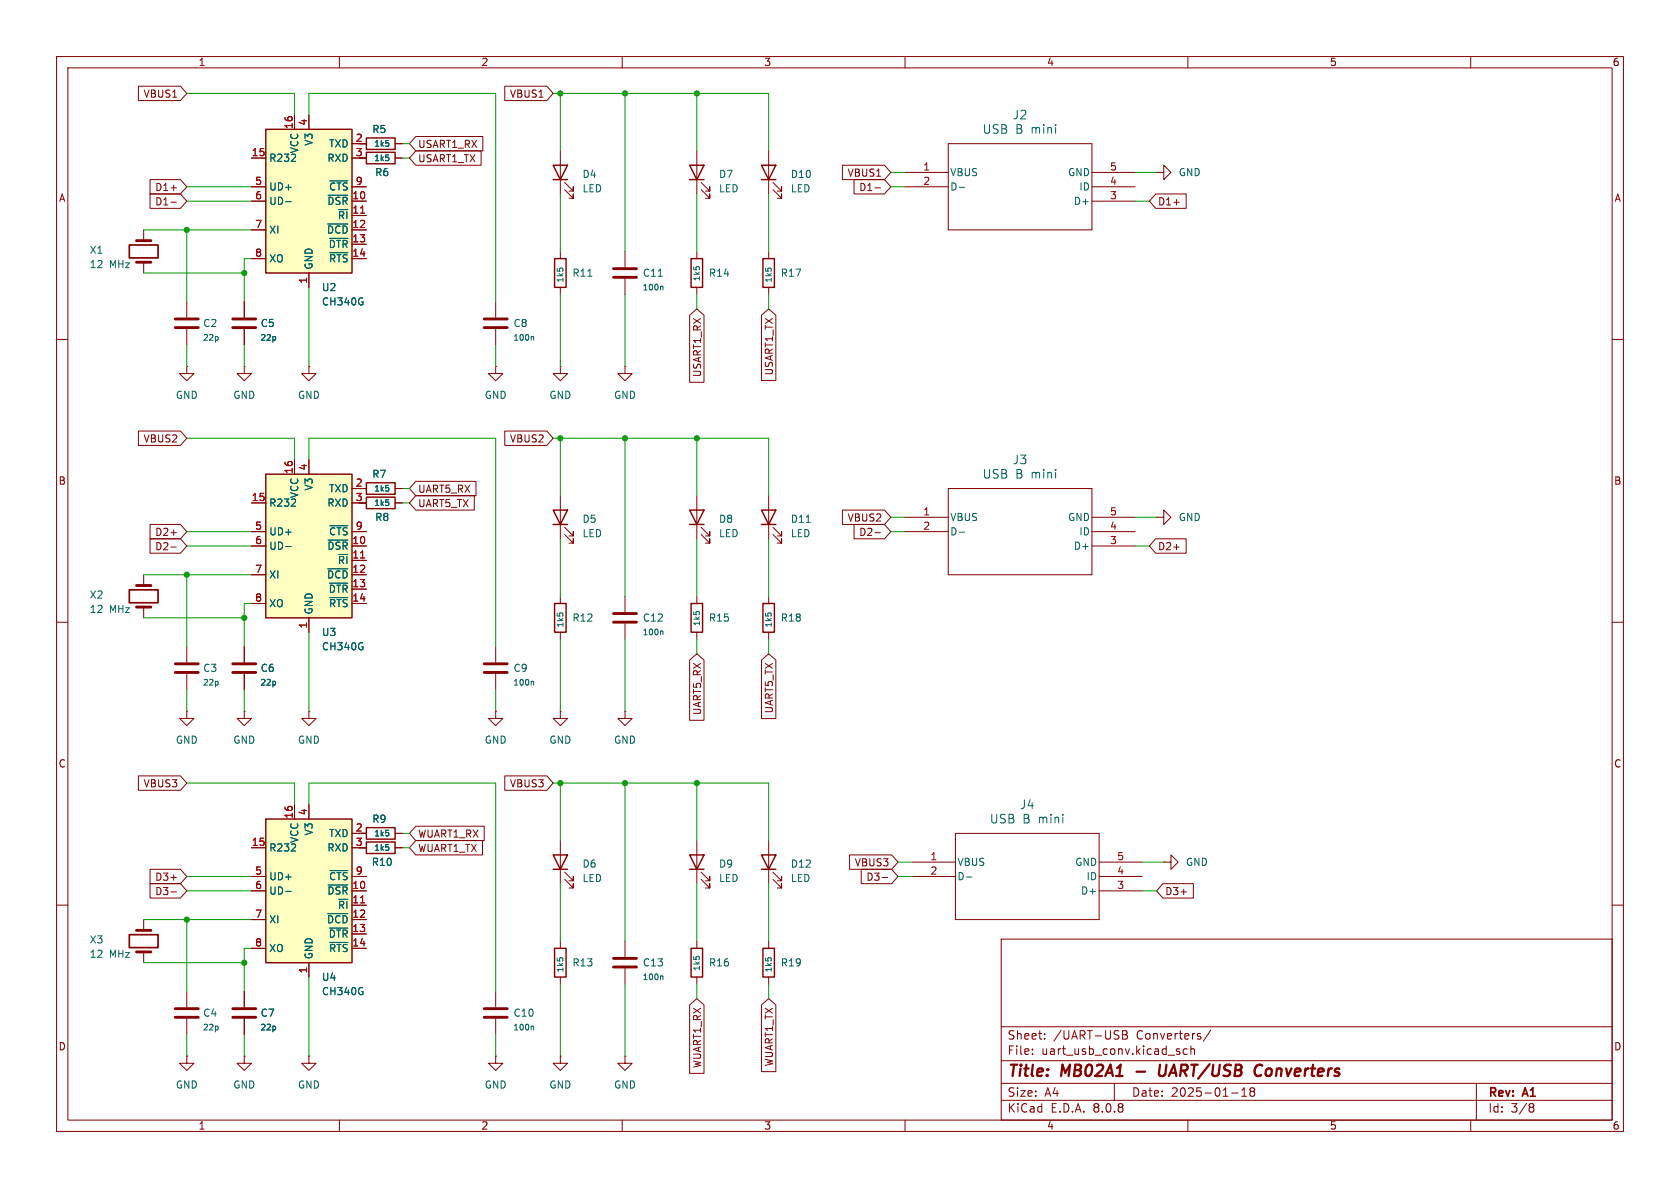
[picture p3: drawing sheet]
<svg xmlns="http://www.w3.org/2000/svg" width="297mm" height="210mm" viewBox="0 0 297 210" stroke-linecap="round" stroke-linejoin="round" font-family="sans-serif">
<g fill="none" stroke="#840000" stroke-width=".18">
<path d="M10 10h277v190h-277zM12 12h273v186h-273zM60 10v2M110 10v2M160 10v2M210 10v2M260 10v2M135.9 44.5v1.2M135.9 50.8v1.3M10 60h2M285 60h2M204.5 91.4h1.2v-1.2l1.3 1.2-1.3 1.3v-1.3"/>
<path d="M204.5 91.4h.1M10 110h2M285 110h2M33 125.7v1.3h1.3l-1.3 1.3-1.3-1.3h1.3M33 125.7h.1M10 160h2M177 166h108v32h-108zM285 160h2M60 198v2M110 198v2M160 198v2M177 194.5h108"/>
<path d="M177 191.5h108M177 187.5h108M177 181.5h108M182.5 186.3v.1M182.5 185.5v.1M184.7 183.6v.1M184.7 182.8v.1M197 191.5v3M198.5 182.2h.5l.2 .1v.3l-.2 .3a.4 .4 0 0 1 .3 .4 .4 .4 0 0 1-.3 .4h-.5zM198.5 182.9h.5M208.2 185.9l.3 .1 .1 .2-.2 .2h-.3M208.2 185.4l.3 .1"/>
<path d="M209.9 185.5l-.4-.1-.3 .3v.4l.1 .2h.6M210 198v2M210.5 185.5l.2-.1 .4 .1 .1 .9M210.5 184.9v1.5M214 182.1l-1.3 2M217.7 193.2h1.2M219.5 193.8h.9M219.5 192.7l.5-.4v1.5M221.2 192.9l-.2 .3v.5l.2 .1 .5-.1 .1-.2-.1-.4-.2-.2M221.2 192.9l-.2-.2 .2-.4 .5 .1 .1 .2-.3 .3M221.2 192.9h.3M260 198v2"/>
<path d="M261 191.5v6.5M270.6 195.1l.4 .1 .2 .2-.3 .3M270.6 195.7h.3M270.9 195.7l.2 .2 .1 .4-.2 .2-.4 .1"/>
</g>
<path d="M200.9 189.4h1.5M205.1 188.2l-.2 1.6 .1 .3a.66 .66 0 0 0 .9-.1M221.9 189.9a.67 .67 0 0 0 1 .1M223.1 188.4a.73 .73 0 0 0-1.1 .3" fill="none" stroke="#840000" stroke-width=".4"/>
<path d="M134.9 45.7h2v5.1h-2z" fill="none" stroke="#840000" stroke-width=".25"/>
<path d="M47 144.8h15.2v25.4h-15.2z" fill="#ffffc2"/>
<g fill="none" stroke="#840000" stroke-width=".25">
<path d="M97.8 29.2h2.5l-1.2 2.6zM97.8 31.8h2.5M121.9 29.2h2.6l-1.3 2.6zM121.9 31.8h2.6M98 45.7h2.1v5.1h-2.1zM122.2 45.7h2v5.1h-2zM64.8 85.3h5v2.1h-5zM97.8 90.2h2.5l-1.2 2.5zM97.8 92.7h2.5M121.9 90.2h2.6l-1.3 2.5zM121.9 92.7h2.6M98 106.7h2.1v5.1h-2.1z"/>
<path d="M122.2 106.7h2v5.1h-2zM134.9 106.7h2v5.1h-2zM47 144.8h15.2v25.4h-15.2zM64.8 146.3h5v2h-5zM64.8 148.8h5v2.1h-5zM121.9 151.1h2.6l-1.3 2.6zM121.9 153.7h2.6M134.6 151.1h2.6l-1.3 2.6zM134.6 153.7h2.6M98 167.6h2.1v5.1h-2.1zM134.9 167.6h2v5.1h-2z"/>
</g>
<g fill="none" stroke="#840000" stroke-width=".18">
<path d="M99.1 26.7v7.6M99.8 33.5l1.5 1.6v-.8v.8h-.7M99.8 32.3l1.5 1.5v-.8v.8h-.7M123.2 26.7v7.6M124 33.5l1.5 1.6v-.8v.8h-.8M124 32.3l1.5 1.5v-.8v.8h-.8M87.6 53.3v2.8M87.6 58.2v2.8M99.1 44.5v1.2M99.1 50.8v1.3M110.5 44.5v2.7M110.5 49.3v2.8"/>
<path d="M123.2 44.5v1.2M123.2 50.8v1.3M87.6 64.8v1.2h1.3l-1.3 1.3-1.2-1.3h1.2M87.6 64.8h.1M99.1 64.8v1.2h1.2l-1.2 1.3-1.3-1.3h1.3M99.1 64.8h.1M110.5 64.8v1.2h1.3l-1.3 1.3-1.3-1.3h1.3M110.5 64.8h.1M63.5 86.4h1.3M69.8 86.4h1.3M99.1 87.6v7.7M99.8 94.5l1.5 1.5v-.7v.7h-.7"/>
<path d="M99.8 93.2l1.5 1.5v-.7v.7h-.7M123.2 87.6v7.7M124 94.5l1.5 1.5v-.7v.7h-.8M124 93.2l1.5 1.5v-.7v.7h-.8M25.4 101.6v1.9M25.4 107.3v1.9M87.6 114.3v2.8M87.6 119.1v2.8M99.1 105.4v1.3M99.1 111.8v1.2M110.5 105.4v2.8M110.5 110.2v2.8"/>
<path d="M123.2 105.4v1.3M123.2 111.8v1.2M135.9 105.4v1.3M135.9 111.8v1.2M54.6 125.7v1.3h1.3l-1.3 1.3-1.3-1.3h1.3M54.6 125.7h.1M87.6 125.7v1.3h1.3l-1.3 1.3-1.2-1.3h1.2M87.6 125.7h.1M99.1 125.7v1.3h1.2l-1.2 1.3-1.3-1.3h1.3M99.1 125.7h.1M110.5 125.7v1.3h1.3l-1.3 1.3-1.3-1.3h1.3M110.5 125.7h.1"/>
<path d="M44.4 157.5h2.6M44.4 149.9h2.6M44.4 154.9h2.6M52.1 142.2v2.6M54.6 142.2v2.6M62.2 157.5h2.6M62.2 149.9h2.6M62.2 147.3h2.6M62.2 154.9h2.6M69.8 149.9h1.3M69.8 147.3h1.3M123.2 148.6v7.6"/>
<path d="M124 155.4l1.5 1.6v-.8v.8h-.8M124 154.2l1.5 1.5v-.8v.8h-.8M135.9 148.6v7.6M136.7 155.4l1.5 1.6v-.8v.8h-.8M136.7 154.2l1.5 1.5v-.8v.8h-.8M25.4 162.6v1.9M25.4 168.3v1.9M33 175.3v2.8M43.2 175.3v2.8M44.4 162.6h2.6M44.4 167.6h2.6M54.6 170.2v2.5"/>
<path d="M62.2 160h2.6M62.2 162.6h2.6M62.2 165.1h2.6M62.2 167.6h2.6M87.6 175.3v2.8M99.1 166.4v1.2M99.1 172.7v1.3M110.5 166.4v2.8M110.5 171.2v2.8M135.9 166.4v1.2M135.9 172.7v1.3M33 186.7v1.3h1.3l-1.3 1.2-1.3-1.2h1.3"/>
<path d="M33 186.7h.1M33 180.1v2.8M43.2 186.7v1.3h1.2l-1.2 1.2-1.3-1.2h1.3M43.2 186.7h.1M43.2 180.1v2.8M54.6 186.7v1.3h1.3l-1.3 1.2-1.3-1.2h1.3M54.6 186.7h.1M87.6 180.1v2.8M99.1 186.7v1.3h1.2l-1.2 1.2-1.3-1.2h1.3M99.1 186.7h.1M110.5 186.7v1.3h1.3l-1.3 1.2-1.3-1.2h1.3M110.5 186.7h.1"/>
</g>
<g fill="none" stroke="#006464" stroke-width=".18">
<path d="M94.1 59.5l.2 .1v.6M103.9 48.8h.8M116.4 48.8h.7M116.9 50.6l.3 .1v.6M116.9 111.5l.3 .2v.5M94.1 120.4l.2 .2v.5M50.5 157.6h1M58 156.4h3.5M58.3 153.9h3.2M57.9 161.5h3.6M58.2 164.1h3.3M58.3 166.6h3.2"/>
<path d="M116.9 172.5l.3 .1v.6M94.1 181.4l.2 .1v.6"/>
</g>
<path d="M63.7 159.6h.8" fill="none" stroke="#a90000" stroke-width=".18"/>
<path d="M22.9 104.3h5v2.3h-5zM22.9 165.2h5v2.3h-5z" fill="none" stroke="#840000" stroke-width=".3"/>
<g fill="none" stroke="#840000" stroke-width=".51">
<path d="M85.6 57.9h4.1M85.6 56.4h4.1M108.5 49h4M108.5 47.5h4M24.1 107.3h2.6M24.1 103.5h2.6M85.6 118.9h4.1M85.6 117.3h4.1M108.5 110h4M108.5 108.5h4M24.1 168.3h2.6M24.1 164.5h2.6"/>
<path d="M31 179.8h4.1M31 178.3h4.1M41.1 179.8h4.1M41.1 178.3h4.1M85.6 179.8h4.1M85.6 178.3h4.1M108.5 170.9h4M108.5 169.4h4"/>
</g>
<path d="M47 83.8h15.2v25.4h-15.2z" fill="#ffffc2"/>
<path d="M64.8 26.9h5v2.1h-5zM64.8 24.4h5v2h-5zM47 83.8h15.2v25.4h-15.2zM64.8 87.9h5v2h-5zM97.8 151.1h2.5l-1.2 2.6zM97.8 153.7h2.5M122.2 167.6h2v5.1h-2z" fill="none" stroke="#840000" stroke-width=".25"/>
<g fill="none" stroke="#840000" stroke-width=".18">
<path d="M63.5 27.9h1.3M63.5 25.4h1.3M69.8 27.9h1.3M69.8 25.4h1.3M44.4 96.5h2.6M44.4 88.9h2.6M44.4 94h2.6M52.1 81.3v2.5M54.6 81.3v2.5M62.2 96.5h2.6M62.2 99.1h2.6M62.2 88.9h2.6"/>
<path d="M62.2 86.4h2.6M62.2 94h2.6M69.8 88.9h1.3M33 114.3v2.8M33 119.1v2.8M43.2 114.3v2.8M43.2 119.1v2.8M44.4 101.6h2.6M44.4 106.7h2.6M54.6 109.2v2.6M62.2 101.6h2.6M62.2 104.1h2.6"/>
<path d="M62.2 106.7h2.6M43.2 125.7v1.3h1.2l-1.2 1.3-1.3-1.3h1.3M43.2 125.7h.1M99.1 148.6v7.6M99.8 155.4l1.5 1.6v-.8v.8h-.7M99.8 154.2l1.5 1.5v-.8v.8h-.7M161.3 152.4h7.6M161.3 154.9h7.6M168.9 147.3h25.4v15.3h-25.4zM194.3 152.4h7.6M194.3 154.9h7.6M194.3 157.5h7.6"/>
<path d="M205.7 152.4h1.3v-1.3l1.3 1.3-1.3 1.3v-1.3M205.7 152.4h.1M123.2 166.4v1.2M123.2 172.7v1.3M87.6 186.7v1.3h1.3l-1.3 1.2-1.2-1.2h1.2M87.6 186.7h.1"/>
</g>
<path d="M50.5 96.6h1M58 95.5h3.5M58.3 92.9h3.2M57.9 100.6h3.6M58.2 103.1h3.3M58.3 105.6h3.2M170.8 155h1" fill="none" stroke="#006464" stroke-width=".18"/>
<path d="M63.7 98.6h.8" fill="none" stroke="#a90000" stroke-width=".18"/>
<path d="M31 118.9h4.1M31 117.3h4.1M41.1 118.9h4.1M41.1 117.3h4.1" fill="none" stroke="#840000" stroke-width=".51"/>
<path d="M47 22.9h15.2v25.4h-15.2z" fill="#ffffc2"/>
<path d="M47 22.9h15.2v25.4h-15.2zM134.6 29.2h2.6l-1.3 2.6zM134.6 31.8h2.6M134.6 90.2h2.6l-1.3 2.5zM134.6 92.7h2.6" fill="none" stroke="#840000" stroke-width=".25"/>
<g fill="none" stroke="#840000" stroke-width=".18">
<path d="M24.5 15.2h7.4l1.1 1.3-1.1 1.3h-7.4zM89.2 15.2h7.5l1.1 1.3-1.1 1.3h-7.5zM26.5 34.3h5.4l1.1 1.3-1.1 1.2h-5.4zM26.5 31.7h5.4l1.1 1.3-1.1 1.3h-5.4zM30.2 35.7h1M30.2 33.2h1M44.4 35.6h2.6M44.4 27.9h2.6M44.4 33h2.6M52.1 20.3v2.6M54.6 20.3v2.6M62.2 35.6h2.6"/>
<path d="M62.2 38.1h2.6M62.2 27.9h2.6M62.2 25.4h2.6M62.2 33h2.6M69.8 27.9h1.3M69.8 25.4h1.3M73.5 26.7h11.6v2.5h-11.6l-1.1-1.3zM73.5 24.1h11.9v2.6h-11.9l-1.1-1.3zM135.9 26.7v7.6M136.7 33.5l1.5 1.6v-.8v.8h-.8M136.7 32.3l1.5 1.5v-.8v.8h-.8M148.9 29.2h7.5l1.1 1.3-1.1 1.3h-7.5z"/>
<path d="M151 31.7h5.4l1.1 1.3-1.1 1.3h-5.4zM154.7 33.2h.9M160 33h7.6M160 30.5h7.6M167.6 25.4h25.4v15.2h-25.4zM193 35.6h7.7M193 33h7.7M193 30.5h7.7M204.3 34.3h5.4v2.5h-5.4l-1.1-1.2zM204.5 30.5h1.2v-1.3l1.3 1.3-1.3 1.3v-1.3M204.5 30.5h.1M207.5 35.7h1"/>
<path d="M25.4 40.6v1.9M25.4 46.4v1.9M33 53.3v2.8M33 58.2v2.8M43.2 53.3v2.8M43.2 58.2v2.8M44.4 40.6h2.6M44.4 45.7h2.6M54.6 48.3v2.5M62.2 40.6h2.6M62.2 43.2h2.6M62.2 45.7h2.6"/>
<path d="M121.9 55.7l1.3-1.1 1.3 1.1v11.9h-2.6zM134.6 55.7l1.3-1.1 1.3 1.1v11.6h-2.6zM24.5 76.2h7.4l1.1 1.3-1.1 1.2h-7.4zM33 64.8v1.2h1.3l-1.3 1.3-1.3-1.3h1.3M33 64.8h.1M43.2 64.8v1.2h1.2l-1.2 1.3-1.3-1.3h1.3M43.2 64.8h.1M54.6 64.8v1.2h1.3l-1.3 1.3-1.3-1.3h1.3M54.6 64.8h.1M89.2 76.2h7.5l1.1 1.3-1.1 1.2h-7.5zM26.5 95.2h5.4l1.1 1.3-1.1 1.3h-5.4zM26.5 92.7h5.4l1.1 1.3-1.1 1.3h-5.4z"/>
<path d="M30.2 96.7h1M30.2 94.2h1M44.4 94h2.6M44.4 96.5h2.6M44.4 88.9h2.6M52.1 81.3v2.5M54.6 81.3v2.5M62.2 86.4h2.6M62.2 94h2.6M62.2 96.5h2.6M62.2 99.1h2.6M62.2 88.9h2.6"/>
<path d="M69.8 86.4h1.3M69.8 88.9h1.3M73.5 87.6h10.3v2.6h-10.3l-1.1-1.3zM73.5 85.1h10.6v2.5h-10.6l-1.1-1.2zM135.9 87.6v7.7M136.7 94.5l1.5 1.5v-.7v.7h-.8M136.7 93.2l1.5 1.5v-.7v.7h-.8M148.9 90.2h7.5l1.1 1.2-1.1 1.3h-7.5zM151 92.7h5.4l1.1 1.3-1.1 1.3h-5.4zM154.7 94.2h.9M160 91.4h7.6M160 94h7.6"/>
<path d="M167.6 86.4h25.4v15.2h-25.4zM193 91.4h7.7M193 94h7.7M193 96.5h7.7M204.3 95.2h5.4v2.6h-5.4l-1.1-1.3zM207.5 96.7h1M43.2 114.3v2.8M43.2 119.1v2.8M44.4 101.6h2.6M44.4 106.7h2.6M54.6 109.2v2.6M62.2 101.6h2.6"/>
<path d="M62.2 104.1h2.6M62.2 106.7h2.6M121.9 116.7l1.3-1.1 1.3 1.1v10.6h-2.6zM134.6 116.7l1.3-1.1 1.3 1.1v10.3h-2.6zM24.5 137.2h7.4l1.1 1.2-1.1 1.3h-7.4zM89.2 137.2h7.5l1.1 1.2-1.1 1.3h-7.5zM26.5 153.7h5.4l1.1 1.2-1.1 1.3h-5.4zM26.5 156.2h5.4l1.1 1.3-1.1 1.3h-5.4zM30.2 155.1h1M30.2 157.7h1M44.4 157.5h2.6M44.4 149.9h2.6"/>
<path d="M44.4 154.9h2.6M52.1 142.2v2.6M54.6 142.2v2.6M62.2 157.5h2.6M62.2 149.9h2.6M62.2 147.3h2.6M62.2 154.9h2.6M69.8 149.9h1.3M69.8 147.3h1.3M73.5 148.6h11.8v2.5h-11.8l-1.1-1.2zM73.5 146h12.1v2.6h-12.1l-1.1-1.3zM150.2 151.1h7.4l1.1 1.3-1.1 1.3h-7.4z"/>
<path d="M152.3 153.7h5.3l1.1 1.2-1.1 1.3h-5.3zM156 155.1h.9M205.6 156.2h5.4v2.6h-5.4l-1.1-1.3zM208.8 157.7h.9M43.2 175.3v2.8M44.4 162.6h2.6M44.4 167.6h2.6M54.6 170.2v2.5M62.2 160h2.6M62.2 162.6h2.6M62.2 165.1h2.6M62.2 167.6h2.6"/>
<path d="M121.9 177.6l1.3-1.1 1.3 1.1v12.1h-2.6zM134.6 177.6l1.3-1.1 1.3 1.1v11.8h-2.6zM43.2 180.1v2.8"/>
</g>
<g fill="none" stroke="#006464" stroke-width=".18">
<path d="M50.5 35.7h1M57.9 39.6h3.6M58 34.5h3.5M58.3 32h3.2M169.6 33.1h.9M58.2 42.1h3.3M58.3 44.7h3.2M50.5 96.6h1M58 95.5h3.5M58.3 92.9h3.2M142.5 92.3h.8M169.6 94.1h.9"/>
<path d="M57.9 100.6h3.6M58.2 103.1h3.3M58.3 105.6h3.2M50.5 157.6h1M58 156.4h3.5M58.3 153.9h3.2M57.9 161.5h3.6M58.2 164.1h3.3M58.3 166.6h3.2"/>
</g>
<path d="M63.7 37.7h.8M63.7 98.6h.8M63.7 159.6h.8" fill="none" stroke="#a90000" stroke-width=".18"/>
<path d="M24.1 46.4h2.6M24.1 42.5h2.6M31 57.9h4.1M31 56.4h4.1M41.1 57.9h4.1M41.1 56.4h4.1" fill="none" stroke="#840000" stroke-width=".51"/>
<path d="M22.9 43.3h5v2.3h-5z" fill="none" stroke="#840000" stroke-width=".3"/>
<g fill="none" stroke="#009600" stroke-width=".18">
<path d="M33 16.5h19.1v3.8M97.8 16.5h38.1v10.2M99.1 16.5v10.2M110.5 16.5v28M123.2 16.5v10.2M33 33h11.4M33 35.6h11.4M54.6 20.3v-3.8h33v36.8M63.5 25.4h1.3M63.5 27.9h1.3M71.1 25.4h1.3M71.1 27.9h1.3"/>
<path d="M99.1 34.3v10.2M123.2 34.3v10.2M135.9 34.3v10.2M157.5 33h2.5M157.5 30.5h2.5M200.7 35.6h2.5M200.7 30.5h3.8M25.4 40.6h19M25.4 48.3h17.8M33 40.6v12.7M44.4 45.7h-1.2v7.6M54.6 50.8v14"/>
<path d="M99.1 52.1v12.7M110.5 52.1v12.7M123.2 52.1v2.5M135.9 52.1v2.5M33 77.5h19.1v3.8M33 61v3.8M43.2 61v3.8M87.6 61v3.8M97.8 77.5h38.1v10.1M99.1 77.5v10.1M110.5 77.5v27.9M123.2 77.5v10.1"/>
<path d="M33 96.5h11.4M33 94h11.4M54.6 81.3v-3.8h33v36.8M63.5 88.9h1.3M63.5 86.4h1.3M71.1 88.9h1.3M71.1 86.4h1.3M99.1 95.3v10.1M123.2 95.3v10.1M135.9 95.3v10.1M157.5 91.4h2.5M157.5 94h2.5"/>
<path d="M200.7 91.4h3.8M200.7 96.5h2.5M25.4 109.2h17.8M25.4 101.6h19M33 101.6v12.7M44.4 106.7h-1.2v7.6M54.6 111.8v13.9M99.1 113v12.7M110.5 113v12.7M123.2 113v2.6M135.9 113v2.6M33 138.4h19.1v3.8"/>
<path d="M33 121.9v3.8M43.2 121.9v3.8M87.6 121.9v3.8M97.8 138.4h38.1v10.2M99.1 138.4v10.2M110.5 138.4v28M123.2 138.4v10.2M33 154.9h11.4M33 157.5h11.4M54.6 142.2v-3.8h33v36.9M63.5 147.3h1.3M63.5 149.9h1.3"/>
<path d="M71.1 147.3h1.3M71.1 149.9h1.3M99.1 156.2v10.2M123.2 156.2v10.2M135.9 156.2v10.2M158.7 152.4h2.6M158.7 154.9h2.6M201.9 152.4h3.8M201.9 157.5h2.6M25.4 162.6h19M25.4 170.2h17.8M33 162.6v12.7"/>
<path d="M44.4 167.6h-1.2v7.7M54.6 172.7v14M99.1 174v12.7M110.5 174v12.7M123.2 174v2.5M135.9 174v2.5M33 182.9v3.8M43.2 182.9v3.8M87.6 182.9v3.8"/>
</g>
<g fill="#009600" stroke="#009600" stroke-width=".18">
<circle cx="99.1" cy="77.5" r=".46"/>
<circle cx="110.5" cy="77.5" r=".46"/>
<circle cx="123.2" cy="77.5" r=".46"/>
<circle cx="99.1" cy="16.5" r=".46"/>
<circle cx="110.5" cy="16.5" r=".46"/>
<circle cx="43.2" cy="109.2" r=".46"/>
<circle cx="33" cy="101.6" r=".46"/>
<circle cx="99.1" cy="138.4" r=".46"/>
<circle cx="110.5" cy="138.4" r=".46"/>
<circle cx="123.2" cy="138.4" r=".46"/>
<circle cx="43.2" cy="48.3" r=".46"/>
<circle cx="33" cy="40.6" r=".46"/>
<circle cx="123.2" cy="16.5" r=".46"/>
<circle cx="33" cy="162.6" r=".46"/>
<circle cx="43.2" cy="170.2" r=".46"/>
</g>
<g font-size="2.8" fill="#840000">
<text x="178" y="190.9">Title:</text>
<text x="187.7" y="190.9">MB02A1</text>
<text x="206.5" y="190.9">UART/USB</text>
<text x="224.2" y="190.9">Converters</text>
</g>
<g font-size="2.1" fill="#006464">
<text x="173.6" y="23.9">USB</text>
<text x="179" y="21.3">J2</text>
<text x="179.5" y="23.9">B mini</text>
<text x="179" y="82.3">J3</text>
<text x="173.6" y="84.8">USB</text>
<text x="179.5" y="84.8">B mini</text>
<text x="180.2" y="143.2">J4</text>
<text x="174.9" y="145.8">USB</text>
<text x="180.8" y="145.8">B mini</text>
</g>
<g font-size="2.1" fill="#840000">
<text x="178" y="184">Sheet:</text>
<text x="186.2" y="184">/UART-USB</text>
<text x="201" y="184">Converters/</text>
<text x="178" y="186.7">File:</text>
<text x="184.1" y="186.7">uart_usb_conv.kicad_sch</text>
<text x="178" y="196.9">KiCad</text>
<text x="178" y="194.1">Size:</text>
<text x="184.7" y="194.1">A4</text>
<text x="185.7" y="196.9">E.D.A.</text>
<text x="193.3" y="196.9">8.0.8</text>
<text x="200" y="194.1">Date:</text>
<text x="207" y="194.1">2025-01-18</text>
<text x="263" y="194.3">Rev:</text>
<text x="263" y="196.9">Id:</text>
<text x="267.1" y="196.9">3/8</text>
<text x="269.4" y="194.3">A1</text>
</g>
<g font-size="1.8" fill="#840000">
<text x="35" y="11.9">1</text>
<text x="85" y="11.9">2</text>
<text x="135" y="11.9">3</text>
<text x="185" y="11.9">4</text>
<text x="235" y="11.9">5</text>
<text x="285" y="11.9">6</text>
<text x="25.3" y="17.5">VBUS1</text>
<text x="90" y="17.5">VBUS1</text>
<text x="73.8" y="28.9">USART1_TX</text>
<text x="73.8" y="26.4">USART1_RX</text>
<text x="10.3" y="35.9">A</text>
<text x="27.3" y="34">D1+</text>
<text x="149.7" y="31.4">VBUS1</text>
<text x="151.8" y="34">D1-</text>
<text x="285.3" y="35.9">A</text>
<text x="27.3" y="36.5">D1-</text>
<text x="204.6" y="36.5">D1+</text>
<text x="124.1" y="66.8" transform="rotate(-90 124.1 66.8)">USART1_RX</text>
<text x="136.8" y="66.5" transform="rotate(-90 136.8 66.5)">USART1_TX</text>
<text x="25.3" y="78.4">VBUS2</text>
<text x="90" y="78.4">VBUS2</text>
<text x="10.3" y="85.9">B</text>
<text x="73.8" y="89.9">UART5_TX</text>
<text x="73.8" y="87.3">UART5_RX</text>
<text x="285.3" y="85.9">B</text>
<text x="27.3" y="94.9">D2+</text>
<text x="149.7" y="92.4">VBUS2</text>
<text x="151.8" y="94.9">D2-</text>
<text x="27.3" y="97.5">D2-</text>
<text x="204.6" y="97.5">D2+</text>
<text x="124.1" y="126.5" transform="rotate(-90 124.1 126.5)">UART5_RX</text>
<text x="136.8" y="126.2" transform="rotate(-90 136.8 126.2)">UART5_TX</text>
<text x="10.3" y="135.9">C</text>
<text x="285.3" y="135.9">C</text>
<text x="25.3" y="139.4">VBUS3</text>
<text x="90" y="139.4">VBUS3</text>
<text x="73.8" y="148.3">WUART1_RX</text>
<text x="27.3" y="155.9">D3+</text>
<text x="73.8" y="150.8">WUART1_TX</text>
<text x="151" y="153.4">VBUS3</text>
<text x="153.1" y="155.9">D3-</text>
<text x="27.3" y="158.4">D3-</text>
<text x="205.9" y="158.4">D3+</text>
<text x="10.3" y="185.9">D</text>
<text x="285.3" y="185.9">D</text>
<text x="124.1" y="188.9" transform="rotate(-90 124.1 188.9)">WUART1_RX</text>
<text x="136.8" y="188.6" transform="rotate(-90 136.8 188.6)">WUART1_TX</text>
<text x="35" y="199.9">1</text>
<text x="85" y="199.9">2</text>
<text x="135" y="199.9">3</text>
<text x="185" y="199.9">4</text>
<text x="235" y="199.9">5</text>
<text x="285" y="199.9">6</text>
</g>
<g font-size="1.8" fill="#a90000">
<text x="51.8" y="22.9" transform="rotate(-90 51.8 22.9)">16</text>
<text x="54.4" y="22.3" transform="rotate(-90 54.4 22.3)">4</text>
<text x="44.4" y="27.7">15</text>
<text x="62.8" y="25.1">2</text>
<text x="62.8" y="27.7">3</text>
<text x="45" y="32.8">5</text>
<text x="45" y="35.3">6</text>
<text x="62.2" y="35.3">10</text>
<text x="62.8" y="32.8">9</text>
<text x="163.1" y="30.2">1</text>
<text x="163.1" y="32.8">2</text>
<text x="196.1" y="35.3">3</text>
<text x="196.1" y="32.8">4</text>
<text x="196.1" y="30.2">5</text>
<text x="45" y="40.4">7</text>
<text x="62.2" y="37.8">11</text>
<text x="62.2" y="40.4">12</text>
<text x="45" y="45.5">8</text>
<text x="62.2" y="42.9">13</text>
<text x="62.2" y="45.5">14</text>
<text x="54.4" y="50.2" transform="rotate(-90 54.4 50.2)">1</text>
<text x="51.8" y="83.9" transform="rotate(-90 51.8 83.9)">16</text>
<text x="54.4" y="83.3" transform="rotate(-90 54.4 83.3)">4</text>
<text x="44.4" y="88.6">15</text>
<text x="62.8" y="86.1">2</text>
<text x="62.8" y="88.6">3</text>
<text x="45" y="93.7">5</text>
<text x="62.8" y="93.7">9</text>
<text x="163.1" y="91.2">1</text>
<text x="163.1" y="93.7">2</text>
<text x="196.1" y="93.7">4</text>
<text x="196.1" y="91.2">5</text>
<text x="45" y="96.3">6</text>
<text x="45" y="101.3">7</text>
<text x="62.2" y="96.3">10</text>
<text x="62.2" y="98.8">11</text>
<text x="62.2" y="101.3">12</text>
<text x="196.1" y="96.3">3</text>
<text x="45" y="106.4">8</text>
<text x="62.2" y="103.9">13</text>
<text x="62.2" y="106.4">14</text>
<text x="54.4" y="111.2" transform="rotate(-90 54.4 111.2)">1</text>
<text x="44.4" y="149.6">15</text>
<text x="51.8" y="144.8" transform="rotate(-90 51.8 144.8)">16</text>
<text x="54.4" y="144.2" transform="rotate(-90 54.4 144.2)">4</text>
<text x="62.8" y="147.1">2</text>
<text x="62.8" y="149.6">3</text>
<text x="45" y="154.7">5</text>
<text x="62.8" y="154.7">9</text>
<text x="164.4" y="152.1">1</text>
<text x="164.4" y="154.7">2</text>
<text x="197.4" y="154.7">4</text>
<text x="197.4" y="152.1">5</text>
<text x="45" y="157.2">6</text>
<text x="62.2" y="157.2">10</text>
<text x="62.2" y="159.8">11</text>
<text x="197.4" y="157.2">3</text>
<text x="45" y="162.3">7</text>
<text x="45" y="167.4">8</text>
<text x="62.2" y="162.3">12</text>
<text x="62.2" y="164.8">13</text>
<text x="62.2" y="167.4">14</text>
<text x="54.4" y="172.2" transform="rotate(-90 54.4 172.2)">1</text>
</g>
<g font-size="1.8" fill="#006464">
<text x="65.7" y="23.7">R5</text>
<text x="47.5" y="28.8">R232</text>
<text x="52.9" y="27.2" transform="rotate(-90 52.9 27.2)">VCC</text>
<text x="55.5" y="25.9" transform="rotate(-90 55.5 25.9)">V3</text>
<text x="57.8" y="28.8">RXD</text>
<text x="58.1" y="26.3">TXD</text>
<text x="47.5" y="33.9">UD+</text>
<text x="58.1" y="33.9">~{CTS}</text>
<text x="66.2" y="31.3">R6</text>
<text x="102.9" y="31.7">D4</text>
<text x="102.9" y="34.2">LED</text>
<text x="127" y="31.7">D7</text>
<text x="127" y="34.2">LED</text>
<text x="139.7" y="34.2">LED</text>
<text x="139.7" y="31.7">D10</text>
<text x="167.9" y="31.3">VBUS</text>
<text x="167.9" y="33.9">D-</text>
<text x="188.7" y="31.3">GND</text>
<text x="190.7" y="33.9">ID</text>
<text x="208.3" y="31.3">GND</text>
<text x="47.5" y="36.4">UD-</text>
<text x="47.5" y="41.5">XI</text>
<text x="57.7" y="41.5">~{DCD}</text>
<text x="57.8" y="36.4">~{DSR}</text>
<text x="59.6" y="39">~{RI}</text>
<text x="189.7" y="36.4">D+</text>
<text x="15.8" y="45.1">X1</text>
<text x="15.8" y="47.6">12</text>
<text x="19.3" y="47.6">MHz</text>
<text x="47.5" y="46.6">XO</text>
<text x="55.5" y="47.8" transform="rotate(-90 55.5 47.8)">GND</text>
<text x="58" y="44">~{DTR}</text>
<text x="58.1" y="46.6">~{RTS}</text>
<text x="56.8" y="51.7">U2</text>
<text x="101.1" y="49.1">R11</text>
<text x="113.5" y="49.1">C11</text>
<text x="125.2" y="49.1">R14</text>
<text x="137.9" y="49.1">R17</text>
<text x="35.8" y="58">C2</text>
<text x="46" y="58">C5</text>
<text x="56.8" y="54.2">CH340G</text>
<text x="90.7" y="58">C8</text>
<text x="31" y="70.7">GND</text>
<text x="41.1" y="70.7">GND</text>
<text x="52.6" y="70.7">GND</text>
<text x="85.6" y="70.7">GND</text>
<text x="97" y="70.7">GND</text>
<text x="108.5" y="70.7">GND</text>
<text x="47.5" y="89.8">R232</text>
<text x="52.9" y="88.2" transform="rotate(-90 52.9 88.2)">VCC</text>
<text x="55.5" y="86.8" transform="rotate(-90 55.5 86.8)">V3</text>
<text x="57.8" y="89.8">RXD</text>
<text x="58.1" y="87.2">TXD</text>
<text x="65.7" y="84.7">R7</text>
<text x="47.5" y="94.8">UD+</text>
<text x="58.1" y="94.8">~{CTS}</text>
<text x="66.2" y="92.3">R8</text>
<text x="102.9" y="92.6">D5</text>
<text x="102.9" y="95.2">LED</text>
<text x="127" y="92.6">D8</text>
<text x="127" y="95.2">LED</text>
<text x="139.7" y="95.2">LED</text>
<text x="139.7" y="92.6">D11</text>
<text x="167.9" y="92.3">VBUS</text>
<text x="167.9" y="94.8">D-</text>
<text x="188.7" y="92.3">GND</text>
<text x="190.7" y="94.8">ID</text>
<text x="208.3" y="92.3">GND</text>
<text x="47.5" y="97.4">UD-</text>
<text x="57.8" y="97.4">~{DSR}</text>
<text x="59.6" y="99.9">~{RI}</text>
<text x="189.7" y="97.4">D+</text>
<text x="15.8" y="106">X2</text>
<text x="47.5" y="102.5">XI</text>
<text x="47.5" y="107.5">XO</text>
<text x="57.7" y="102.5">~{DCD}</text>
<text x="58" y="105">~{DTR}</text>
<text x="58.1" y="107.5">~{RTS}</text>
<text x="15.8" y="108.6">12</text>
<text x="19.3" y="108.6">MHz</text>
<text x="55.5" y="108.7" transform="rotate(-90 55.5 108.7)">GND</text>
<text x="56.8" y="112.6">U3</text>
<text x="101.1" y="110.1">R12</text>
<text x="113.5" y="110.1">C12</text>
<text x="125.2" y="110.1">R15</text>
<text x="137.9" y="110.1">R18</text>
<text x="35.8" y="119">C3</text>
<text x="46" y="119">C6</text>
<text x="56.8" y="115.2">CH340G</text>
<text x="90.7" y="119">C9</text>
<text x="31" y="131.7">GND</text>
<text x="41.1" y="131.7">GND</text>
<text x="52.6" y="131.7">GND</text>
<text x="85.6" y="131.7">GND</text>
<text x="97" y="131.7">GND</text>
<text x="108.5" y="131.7">GND</text>
<text x="52.9" y="149.1" transform="rotate(-90 52.9 149.1)">VCC</text>
<text x="55.5" y="147.8" transform="rotate(-90 55.5 147.8)">V3</text>
<text x="58.1" y="148.2">TXD</text>
<text x="65.7" y="145.6">R9</text>
<text x="47.5" y="150.7">R232</text>
<text x="47.5" y="155.8">UD+</text>
<text x="57.8" y="150.7">RXD</text>
<text x="58.1" y="155.8">~{CTS}</text>
<text x="65.6" y="153.3">R10</text>
<text x="102.9" y="153.6">D6</text>
<text x="127" y="153.6">D9</text>
<text x="139.7" y="153.6">D12</text>
<text x="169.2" y="153.3">VBUS</text>
<text x="169.2" y="155.8">D-</text>
<text x="190" y="153.3">GND</text>
<text x="192" y="155.8">ID</text>
<text x="209.6" y="153.3">GND</text>
<text x="47.5" y="158.3">UD-</text>
<text x="57.8" y="158.3">~{DSR}</text>
<text x="59.6" y="160.9">~{RI}</text>
<text x="102.9" y="156.1">LED</text>
<text x="127" y="156.1">LED</text>
<text x="139.7" y="156.1">LED</text>
<text x="191" y="158.3">D+</text>
<text x="15.8" y="167">X3</text>
<text x="47.5" y="163.4">XI</text>
<text x="57.7" y="163.4">~{DCD}</text>
<text x="58" y="166">~{DTR}</text>
<text x="15.8" y="169.5">12</text>
<text x="19.3" y="169.5">MHz</text>
<text x="47.5" y="168.5">XO</text>
<text x="55.5" y="169.7" transform="rotate(-90 55.5 169.7)">GND</text>
<text x="56.8" y="173.6">U4</text>
<text x="58.1" y="168.5">~{RTS}</text>
<text x="101.1" y="171">R13</text>
<text x="113.5" y="171">C13</text>
<text x="125.2" y="171">R16</text>
<text x="137.9" y="171">R19</text>
<text x="35.8" y="179.9">C4</text>
<text x="46" y="179.9">C7</text>
<text x="56.8" y="176.1">CH340G</text>
<text x="90.7" y="179.9">C10</text>
<text x="31" y="192.6">GND</text>
<text x="41.1" y="192.6">GND</text>
<text x="52.6" y="192.6">GND</text>
<text x="85.6" y="192.6">GND</text>
<text x="97" y="192.6">GND</text>
<text x="108.5" y="192.6">GND</text>
</g>
<g font-size="1.4" fill="#006464">
<text x="66.1" y="28.7">1k5</text>
<text x="66.1" y="26.1">1k5</text>
<text x="99.8" y="50.1" transform="rotate(-90 99.8 50.1)">1k5</text>
<text x="113.5" y="51.5">100n</text>
<text x="123.9" y="49.8" transform="rotate(-90 123.9 49.8)">1k5</text>
<text x="136.6" y="50.1" transform="rotate(-90 136.6 50.1)">1k5</text>
<text x="35.8" y="60.4">22p</text>
<text x="45.9" y="60.4">22p</text>
<text x="90.6" y="60.4">100n</text>
<text x="66.1" y="87.1">1k5</text>
<text x="66.1" y="89.6">1k5</text>
<text x="99.8" y="111" transform="rotate(-90 99.8 111)">1k5</text>
<text x="113.5" y="112.5">100n</text>
<text x="123.9" y="110.8" transform="rotate(-90 123.9 110.8)">1k5</text>
<text x="136.6" y="111" transform="rotate(-90 136.6 111)">1k5</text>
<text x="35.8" y="121.4">22p</text>
<text x="45.9" y="121.4">22p</text>
<text x="90.6" y="121.4">100n</text>
<text x="66.1" y="148.1">1k5</text>
<text x="66.1" y="150.6">1k5</text>
<text x="99.8" y="172" transform="rotate(-90 99.8 172)">1k5</text>
<text x="113.5" y="173.5">100n</text>
<text x="123.9" y="171.7" transform="rotate(-90 123.9 171.7)">1k5</text>
<text x="136.6" y="172" transform="rotate(-90 136.6 172)">1k5</text>
<text x="35.8" y="182.3">22p</text>
<text x="45.9" y="182.3">22p</text>
<text x="90.6" y="182.3">100n</text>
</g>
</svg>
